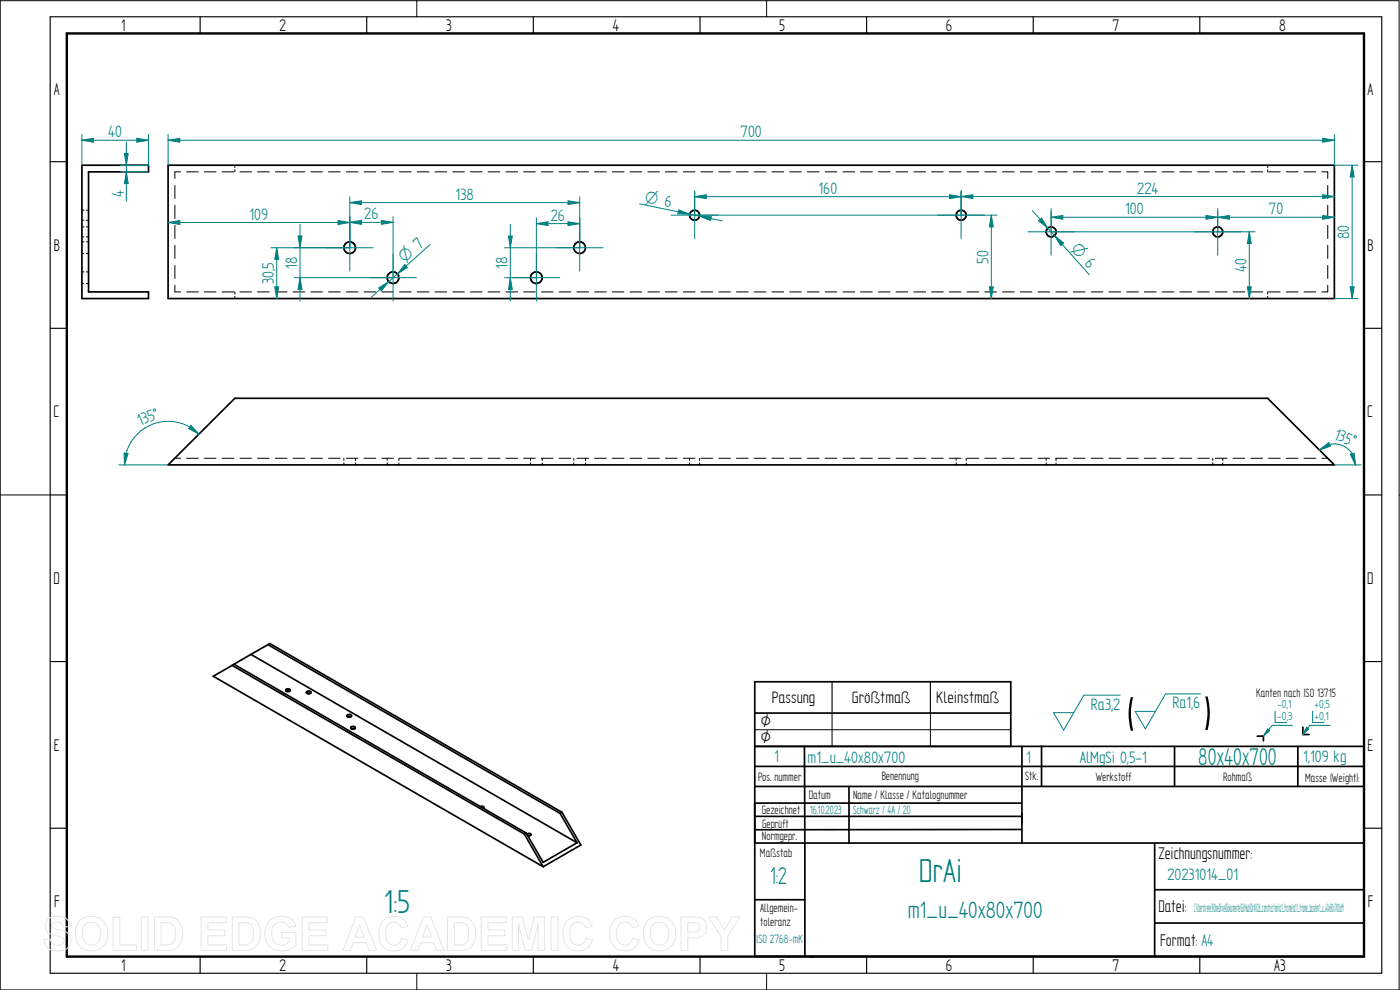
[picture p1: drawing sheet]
<svg xmlns="http://www.w3.org/2000/svg" width="420mm" height="297mm" viewBox="0 0 420 297" stroke-linecap="round" stroke-linejoin="round" font-family="sans-serif">
<g fill="none" stroke="#000" stroke-width=".51">
<path d="M226.5 214h76.8M391 218.2v2.2h1.9M226.5 223.9h182.9v63h-182.9v-82.3h76.8v19.3M226.5 236h182.9M226.5 230h182.9M241.4 223.9l.1 63M254.8 236v16.9M306.7 223.9v29M312.6 223.8v12M352.5 223.9v12.1M379.2 220.9h-1.9M379.2 220.8v1.5"/>
<path d="M389.5 223.9v12.1M226.5 252.9h182.9M226.5 244.9h80M226.5 241h80M306.5 248.9l-80 .1M346.5 252.9v34M226.5 270h15M346.5 276.9h62.9M346.5 267h62.9"/>
</g>
<circle cx="243.5" cy="286.9" r=".25" fill="#000"/>
<path d="M249.7 204.6v9.4M279.2 204.6v9.4" fill="none" stroke="#000" stroke-width=".34"/>
<path d="M226.5 218.9h76.8M249.7 214v9.9M279.2 214v9.9" fill="none" stroke="#000" stroke-width=".3"/>
<path d="M381.8 217.6l-2.6 3.2" fill="none" stroke="#008080" stroke-width=".3"/>
<path d="M380.4 218.7l.7 .5-1.9 1.6z" fill="#008080"/>
<path d="M380.4 218.7l.7 .5-1.9 1.6zM381.8 217.6h6.1M382.7 213.4v3.4h3.5M393.1 217.6l-2.1 2.8" fill="none" stroke="#008080" stroke-width=".3"/>
<path d="M392.1 218.2l.7 .5-1.8 1.7z" fill="#008080"/>
<path d="M50.5 40.3v9.3M50.5 42.1l3.5-.6v1.2zM400.5 40.3v9.3M336.2 208.6h-10.9l-6.1 10.5-3-5.3h6.1M360.3 208.2h-10.5l-6.1 10.5-3-5.3h6M392.1 218.2l.7 .5-1.8 1.7zM393.1 217.6h6.1M393.9 213.4v3.4h3.5" fill="none" stroke="#008080" stroke-width=".3"/>
<g fill="none" stroke="#000" stroke-width=".3">
<path d="M.1 .2h419.8v296.8h-419.8M125.1 0v5M230.1 0v5M52.5 55.6v4M54.2 51.6h-1.7v2M56 51.6h3.5M61.3 51.6h3.5M66.7 51.6h3.5M70.5 49.6v.6M70.5 50.9v.7M72 51.6h3.5M77.3 51.6h3.5"/>
<path d="M82.6 51.6h3.5M88 51.6h3.5M93.3 51.6h3.5M98.6 51.6h3.5M103.9 51.6h3.5M109.3 51.6h3.5M114.6 51.6h3.5M119.9 51.6h3.5M125.2 51.6h3.5M130.5 51.6h3.6M135.9 51.6h3.4M141.2 51.6h3.5"/>
<path d="M146.5 51.6h3.5M151.8 51.6h3.6M157.1 51.6h3.5M162.5 51.6h3.5M167.8 51.6h3.5M173.1 51.6h3.5M178.4 51.6h3.5M183.8 51.6h3.5M189.1 51.6h3.5M194.4 51.6h3.5M199.7 51.6h3.5M205.1 51.6h3.5"/>
<path d="M210.4 51.6h3.5M215.7 51.6h3.5M221 51.6h3.5M226.3 51.6h3.6M231.7 51.6h3.5M237 51.6h3.5M242.3 51.6h3.5M247.6 51.6h3.6M253 51.6h3.5M258.3 51.6h3.5M263.6 51.6h3.5M268.9 51.6h3.5"/>
<path d="M274.3 51.6h3.5M279.6 51.6h3.5M284.9 51.6h3.5M290.2 51.6h3.5M295.6 51.6h3.4M300.9 51.6h3.5M306.2 51.6h3.5M311.5 51.6h3.5M316.9 51.6h3.4M322.1 51.6h3.6M327.5 51.6h3.5M332.8 51.6h3.5"/>
<path d="M338.1 51.6h3.5M343.4 51.6h3.6M348.8 51.6h3.5M354.1 51.6h3.5M359.4 51.6h3.5M364.7 51.6h3.5M370.1 51.6h3.5M375.4 51.6h3.5M380.4 49.6v.6M380.4 50.9v.7M380.7 51.6h3.5M386 51.6h3.5"/>
<path d="M391.4 51.6h3.5M396.7 51.6h1.8v2M398.5 55.6v4M24.6 66.1h.6M24.6 76.1h.6M24.6 71.1h.6M24.6 63.1h.6M24.6 72.6h.6M24.6 68.1h.6M25.9 66.1h.7M25.9 76.1h.7M25.9 71.1h.7"/>
<path d="M25.9 63.1h.7M25.9 72.6h.7M25.9 68.1h.7M52.5 61.6v4M52.5 67.6v4M52.5 73.6v4M52.5 79.6v4M398.5 61.6v4M398.5 67.6v4M398.5 73.6v4M398.5 79.6v4M24.6 85.1h.6"/>
<path d="M24.6 81.6h.6M25.9 85.1h.7M25.9 81.6h.7M52.5 85.6v2h1.7M56 87.6h3.5M61.3 87.6h3.5M66.7 87.6h3.5M70.5 87.6v.6M70.5 88.9v.7M72 87.6h3.5M77.3 87.6h3.5M82.6 87.6h3.5"/>
<path d="M88 87.6h3.5M93.3 87.6h3.5M98.6 87.6h3.5M103.9 87.6h3.5M109.3 87.6h3.5M114.6 87.6h3.5M119.9 87.6h3.5M125.2 87.6h3.5M130.5 87.6h3.6M135.9 87.6h3.5M141.2 87.6h3.5M146.5 87.6h3.5"/>
<path d="M151.8 87.6h3.6M157.1 87.6h3.5M162.5 87.6h3.5M167.8 87.6h3.5M173.1 87.6h3.5M178.4 87.6h3.5M183.8 87.6h3.5M189.1 87.6h3.5M194.4 87.6h3.5M199.7 87.6h3.5M205.1 87.6h3.5M210.4 87.6h3.5"/>
<path d="M215.7 87.6h3.5M221 87.6h3.5M226.3 87.6h3.6M231.7 87.6h3.5M237 87.6h3.5M242.3 87.6h3.5M247.6 87.6h3.6M253 87.6h3.5M258.3 87.6h3.5M263.6 87.6h3.5M268.9 87.6h3.5M274.3 87.6h3.5"/>
<path d="M279.6 87.6h3.5M284.9 87.6h3.5M290.2 87.6h3.5M295.6 87.6h3.4M300.9 87.6h3.5M306.2 87.6h3.5M311.5 87.6h3.5M316.9 87.6h3.4M322.1 87.6h3.6M327.5 87.6h3.5M332.8 87.6h3.5M338.1 87.6h3.5"/>
<path d="M343.4 87.6h3.6M348.8 87.6h3.5M354.1 87.6h3.5M359.4 87.6h3.5M364.7 87.6h3.5M370.1 87.6h3.5M375.4 87.6h3.5M380.4 87.6v.6M380.4 88.9v.7M380.7 87.6h3.5M386 87.6h3.5M391.4 87.6h3.5"/>
<path d="M398.5 85.6v2h-1.8M52.5 137.5h1.7M56 137.5h3.5M61.3 137.5h3.5M66.7 137.5h3.5M72 137.5h3.5M77.3 137.5h3.5M82.6 137.5h3.5M88 137.5h3.5M93.3 137.5h3.5M98.6 137.5h3.5M103.2 137.5v.6"/>
<path d="M103.2 138.9v.6M103.9 137.5h3.5M106.7 137.5v.7M106.7 138.9v.6M109.3 137.5h3.5M114.6 137.5h3.5M116.2 137.5v.6M116.2 138.9v.6M119.7 137.5v.7M119.7 138.9v.6M119.9 137.5h3.5M125.2 137.5h3.5"/>
<path d="M130.5 137.5h3.6M135.9 137.5h3.5M141.2 137.5h3.5M146.5 137.5h3.5M151.8 137.5h3.6M157.1 137.5h3.5M159.2 137.5v.6M159.2 138.9v.6M162.5 137.5h3.5M162.7 137.5v.7M162.7 138.9v.6M167.8 137.5h3.5"/>
<path d="M172.2 137.5v.6M172.2 138.9v.6M173.1 137.5h3.5M175.7 137.5v.7M175.7 138.9v.6M178.4 137.5h3.5M183.8 137.5h3.5M189.1 137.5h3.5M194.4 137.5h3.5M199.7 137.5h3.5M205.1 137.5h3.5M207 137.5v.6"/>
<path d="M207 138.9v.6M210 137.5v.7M210 138.9v.6M210.4 137.5h3.5M215.7 137.5h3.5M221 137.5h3.5M226.3 137.5h3.6M231.7 137.5h3.5M237 137.5h3.5M242.3 137.5h3.5M247.6 137.5h3.6M253 137.5h3.5"/>
<path d="M258.3 137.5h3.5M263.6 137.5h3.5M268.9 137.5h3.5M274.3 137.5h3.5M279.6 137.5h3.5M284.9 137.5h3.5M287 137.5v.6M287 138.9v.6M290 137.5v.7M290 138.9v.6M290.2 137.5h3.5M295.6 137.5h3.4"/>
<path d="M300.9 137.5h3.5M306.2 137.5h3.5M311.5 137.5h3.5M314 137.5v.6M314 138.9v.6M316.9 137.5h3.4M316.9 137.5v.7M316.9 138.9v.6M322.1 137.5h3.6M327.5 137.5h3.5M332.8 137.5h3.5M338.1 137.5h3.5"/>
<path d="M343.4 137.5h3.6M348.8 137.5h3.5M354.1 137.5h3.5M359.4 137.5h3.5M364 137.5v.6M364 138.9v.6M364.7 137.5h3.5M367 137.5v.7M367 138.9v.6M370.1 137.5h3.5M375.4 137.5h3.5M380.7 137.5h3.5"/>
<path d="M386 137.5h3.5M391.4 137.5h3.5M396.7 137.5h1.8M.1 148.5h15M419.9 148.5h.2M125.1 292v5M230.1 292v5"/>
</g>
<g fill="none" stroke="#000" stroke-width=".34">
<path d="M15.1 5h399.6v287h-399.6zM60.1 5v5M110.1 5v5M160.1 5v5M210.1 5v5M260.1 5v5M310.1 5v5M360.1 5v5M15.1 48.5h5M409.4 48.5h5.3M15.1 98.5h5M409.4 98.5h5.3"/>
<path d="M15.1 148.5h5M409.4 148.5h5.3M15.1 198.5h5M409.4 198.5h5.3M15.1 248.5h5M409.4 248.5h5.3M60.1 287v5M110.1 287v5M160.1 287v5M210.1 287v5M260.1 287v5M310.1 287v5"/>
<path d="M360.1 287v5"/>
</g>
<path d="M20.1 10h389.3v277h-389.3z" fill="none" stroke="#000" stroke-width=".72"/>
<g fill="none" stroke="#000" stroke-width=".51">
<path d="M24.6 49.6h20v2h-18v36h18v2h-20zM50.5 49.6h350v40h-350zM50.5 139.5l20-20h309.9l20.1 20zM69.7 199.6l87.6 50.6M69.7 199.6l-5.7 3.3 99 57.2M70.2 199.3l87.7 50.6M70.2 199.3l-.5 .3M75.3 196.3l97.9 56.6M75.3 196.3l-5.1 3M80.4 193.4l.6-.3 87.6 50.6M80.4 193.4l87.7 50.7M80.4 193.4l-5.1 2.9"/>
<path d="M85.8 206.9l.9-.2 .4 .3a.67 .67 0 0 1-.7 .5 .67 .67 0 0 1-.6-.6zM86 207.4h.8M92 207.6l.6-.3a.57 .57 0 0 1 .7 .6l-.7 .3-.6-.3zM92.2 208.1h.8M104.2 214.6l.9-.2 .4 .3a.67 .67 0 0 1-.7 .5 .67 .67 0 0 1-.6-.6zM105.2 215.1h-.8M105.3 218.2l.9-.2 .4 .3a.67 .67 0 0 1-.7 .5 .67 .67 0 0 1-.6-.6zM105.5 218.7h.8M144.2 242h.8l.2 .1-.2 .4M157.3 250.2l5.7 9.9M157.9 249.9l-.6 .3M157.9 249.9l5.1 8.8 10.2-5.8"/>
<path d="M158.1 250.4l.4-.3h.7l.1 .4-.4 .2M158.3 250.7h.3M158.6 250.7h.4M168.1 244.1l5.1 8.8M168.6 243.7l5.7 9.8-11.3 6.6M168.6 243.7l-.5 .4"/>
<circle cx="105" cy="74.3" r="1.76"/>
<circle cx="174" cy="74.3" r="1.76"/>
<circle cx="208.5" cy="64.6" r="1.5"/>
<circle cx="288.5" cy="64.6" r="1.51"/>
<circle cx="315.4" cy="69.6" r="1.5"/>
<circle cx="365.5" cy="69.6" r="1.51"/>
<circle cx="118" cy="83.3" r="1.73"/>
<circle cx="161" cy="83.3" r="1.74"/>
</g>
<path d="M50.5 42.1l3.5-.6v1.2z" fill="#008080"/>
<path d="M396.9 41.5l3.6 .6-3.6 .6z" fill="none" stroke="#008080" stroke-width=".3"/>
<path d="M396.9 41.5l3.6 .6-3.6 .6z" fill="#008080"/>
<path d="M50.5 42.1h350M400.5 49.6h7M400.5 89.6h7M405.2 86.1h1.2l-.6 3.5z" fill="none" stroke="#008080" stroke-width=".3"/>
<path d="M405.2 86.1h1.2l-.6 3.5z" fill="#008080"/>
<path d="M405.8 49.6l.6 3.5h-1.2z" fill="none" stroke="#008080" stroke-width=".3"/>
<path d="M405.8 49.6l.6 3.5h-1.2z" fill="#008080"/>
<path d="M24.6 40.3v9.3M24.6 42.1l3.5-.6v1.2zM44.6 40.3v9.3M405.8 49.6v40" fill="none" stroke="#008080" stroke-width=".3"/>
<path d="M24.6 42.1l3.5-.6v1.2z" fill="#008080"/>
<path d="M41.1 41.5l3.5 .6-3.5 .6z" fill="none" stroke="#008080" stroke-width=".3"/>
<path d="M41.1 41.5l3.5 .6-3.5 .6z" fill="#008080"/>
<path d="M24.6 42.1h20M36.1 51.6h8.5M36.1 49.6h8.5M37.9 51.6l.6 3.5h-1.2z" fill="none" stroke="#008080" stroke-width=".3"/>
<path d="M37.9 51.6l.6 3.5h-1.2z" fill="#008080"/>
<path d="M37.3 46.1h1.2l-.6 3.5z" fill="none" stroke="#008080" stroke-width=".3"/>
<path d="M37.3 46.1h1.2l-.6 3.5z" fill="#008080"/>
<path d="M37.9 42.6v17.8M105 59.1v15.2M174 59.1v15.2M105 60.8l3.4-.6v1.2z" fill="none" stroke="#008080" stroke-width=".3"/>
<path d="M105 60.8l3.4-.6v1.2z" fill="#008080"/>
<path d="M170.5 60.2l3.5 .6-3.5 .6z" fill="none" stroke="#008080" stroke-width=".3"/>
<path d="M170.5 60.2l3.5 .6-3.5 .6z" fill="#008080"/>
<path d="M101.5 66.2l3.5 .6-3.5 .6zM105 60.8h69M105 65v9.3" fill="none" stroke="#008080" stroke-width=".3"/>
<path d="M101.5 66.2l3.5 .6-3.5 .6z" fill="#008080"/>
<path d="M50.5 66.8l3.5-.6v1.2z" fill="none" stroke="#008080" stroke-width=".3"/>
<path d="M50.5 66.8l3.5-.6v1.2z" fill="#008080"/>
<path d="M50.5 66.8h54.5M105 66.7l3.4-.6v1.2zM105 65v9.3M118 65v18.3" fill="none" stroke="#008080" stroke-width=".3"/>
<path d="M105 66.7l3.4-.6v1.2z" fill="#008080"/>
<path d="M114.5 66.1l3.5 .6-3.5 .6z" fill="none" stroke="#008080" stroke-width=".3"/>
<path d="M114.5 66.1l3.5 .6-3.5 .6z" fill="#008080"/>
<path d="M88.3 74.3h16.7M105 66.7h13M88.3 83.3h29.7M90 83.3l.6 3.5h-1.2z" fill="none" stroke="#008080" stroke-width=".3"/>
<path d="M90 83.3l.6 3.5h-1.2z" fill="#008080"/>
<path d="M89.4 70.8h1.2l-.6 3.5z" fill="none" stroke="#008080" stroke-width=".3"/>
<path d="M89.4 70.8h1.2l-.6 3.5z" fill="#008080"/>
<path d="M81.3 74.3h23.7M83 74.3l.6 3.5h-1.1zM90 67.3v23" fill="none" stroke="#008080" stroke-width=".3"/>
<path d="M83 74.3l.6 3.5h-1.1z" fill="#008080"/>
<path d="M82.5 86.1h1.1l-.6 3.5z" fill="none" stroke="#008080" stroke-width=".3"/>
<path d="M82.5 86.1h1.1l-.6 3.5z" fill="#008080"/>
<path d="M83 74.3v15.3M97.9 74.3h14.1M105 67.3v14M118 76.3v14M129.1 73.3l-17.6 15.9M161 76.3v14M167 74.3h14M174 67.3v14M110.9 83.3h14.1M113.7 86.4l3-1.9-2.2 2.7zM154 83.3h14" fill="none" stroke="#008080" stroke-width=".3"/>
<path d="M113.7 86.4l3-1.9-2.2 2.7z" fill="#008080"/>
<path d="M121.5 79.4l.7 .9-2.9 1.9z" fill="none" stroke="#008080" stroke-width=".3"/>
<path d="M121.5 79.4l.7 .9-2.9 1.9z" fill="#008080"/>
<path d="M161 65.4v17.9M170.5 66.5l3.5 .6-3.5 .6zM174 65.4v8.9" fill="none" stroke="#008080" stroke-width=".3"/>
<path d="M170.5 66.5l3.5 .6-3.5 .6z" fill="#008080"/>
<path d="M161 67.1l3.5-.6v1.2z" fill="none" stroke="#008080" stroke-width=".3"/>
<path d="M161 67.1l3.5-.6v1.2z" fill="#008080"/>
<path d="M151.4 74.3h22.6M152.6 70.8h1.1l-.5 3.5zM161 67.1h13M151.4 83.3h9.6" fill="none" stroke="#008080" stroke-width=".3"/>
<path d="M152.6 70.8h1.1l-.5 3.5z" fill="#008080"/>
<path d="M153.2 83.3l.5 3.5h-1.1z" fill="none" stroke="#008080" stroke-width=".3"/>
<path d="M153.2 83.3l.5 3.5h-1.1z" fill="#008080"/>
<path d="M208.5 59l3.5-.6v1.2zM208.5 57.3v7.3M288.4 57.3v7.3M153.2 67.3v23" fill="none" stroke="#008080" stroke-width=".3"/>
<path d="M208.5 59l3.5-.6v1.2z" fill="#008080"/>
<path d="M285 58.4l3.4 .6-3.4 .6z" fill="none" stroke="#008080" stroke-width=".3"/>
<path d="M285 58.4l3.4 .6-3.4 .6z" fill="#008080"/>
<path d="M208.5 59h79.9M191.9 61.2l24.9 5.1M209.9 64.9l3.6 .1-.3 1.2z" fill="none" stroke="#008080" stroke-width=".3"/>
<path d="M209.9 64.9l3.6 .1-.3 1.2z" fill="#008080"/>
<path d="M203.7 63l3.3 1.3-3.6-.2z" fill="none" stroke="#008080" stroke-width=".3"/>
<path d="M203.7 63l3.3 1.3-3.6-.2z" fill="#008080"/>
<path d="M208.5 57.6v14M288.4 57.6v14M201.5 64.6h97.7M296.9 86.1h1.2l-.6 3.5z" fill="none" stroke="#008080" stroke-width=".3"/>
<path d="M296.9 86.1h1.2l-.6 3.5z" fill="#008080"/>
<path d="M297.5 64.6l.6 3.5h-1.2z" fill="none" stroke="#008080" stroke-width=".3"/>
<path d="M297.5 64.6l.6 3.5h-1.2z" fill="#008080"/>
<path d="M288.4 59l3.6-.6v1.2zM288.4 57.2v7.4M297.5 64.6v25" fill="none" stroke="#008080" stroke-width=".3"/>
<path d="M288.4 59l3.6-.6v1.2z" fill="#008080"/>
<path d="M396.9 58.4l3.6 .6-3.6 .6z" fill="none" stroke="#008080" stroke-width=".3"/>
<path d="M396.9 58.4l3.6 .6-3.6 .6z" fill="#008080"/>
<path d="M288.4 59h112.1M315.5 63.5v6.1M361.9 64.6l3.6 .6-3.6 .6zM365.5 63.5v6.1" fill="none" stroke="#008080" stroke-width=".3"/>
<path d="M361.9 64.6l3.6 .6-3.6 .6z" fill="#008080"/>
<path d="M315.5 65.2l3.5-.6v1.2z" fill="none" stroke="#008080" stroke-width=".3"/>
<path d="M315.5 65.2l3.5-.6v1.2z" fill="#008080"/>
<path d="M308.5 69.6h13.9M315.5 65.2h50M315.5 62.6v14M358.5 69.6h13.9M365.5 65.2l3.5-.6v1.2zM365.5 62.6v14" fill="none" stroke="#008080" stroke-width=".3"/>
<path d="M365.5 65.2l3.5-.6v1.2z" fill="#008080"/>
<path d="M396.9 64.6l3.6 .6-3.6 .6z" fill="none" stroke="#008080" stroke-width=".3"/>
<path d="M396.9 64.6l3.6 .6-3.6 .6z" fill="#008080"/>
<path d="M315.5 69.6h61.2M365.5 65.2h35M374.9 69.6l.6 3.5h-1.2z" fill="none" stroke="#008080" stroke-width=".3"/>
<path d="M374.9 69.6l.6 3.5h-1.2z" fill="#008080"/>
<path d="M374.3 86.1h1.2l-.6 3.5z" fill="none" stroke="#008080" stroke-width=".3"/>
<path d="M374.3 86.1h1.2l-.6 3.5z" fill="#008080"/>
<path d="M309.8 63.2l17.1 19.3M311.7 66.2l.9-.8 1.8 3.1zM374.9 69.6v20" fill="none" stroke="#008080" stroke-width=".3"/>
<path d="M311.7 66.2l.9-.8 1.8 3.1z" fill="#008080"/>
<path d="M316.5 70.7l2.7 2.2-.9 .8z" fill="none" stroke="#008080" stroke-width=".3"/>
<path d="M316.5 70.7l2.7 2.2-.9 .8z" fill="#008080"/>
<path d="M35.6 139.5h14.9M57.3 127.6l2.4 2.7-3.1-1.7z" fill="none" stroke="#008080" stroke-width=".3"/>
<path d="M57.3 127.6l2.4 2.7-3.1-1.7z" fill="#008080"/>
<path d="M37.2 135.9l1.2 .2-1 3.4z" fill="none" stroke="#008080" stroke-width=".3"/>
<path d="M37.2 135.9l1.2 .2-1 3.4z" fill="#008080"/>
<path d="M59.7 130.3a13.1 13.1 0 0 0-14.2-2.9 13.1 13.1 0 0 0-8.1 12.1M400.5 139.5h8M405.2 136.3l1.2-.3 .4 3.5z" fill="none" stroke="#008080" stroke-width=".3"/>
<path d="M405.2 136.3l1.2-.3 .4 3.5z" fill="#008080"/>
<path d="M396 135l2.8-2.2 .5 1.1z" fill="none" stroke="#008080" stroke-width=".3"/>
<path d="M396 135l2.8-2.2 .5 1.1z" fill="#008080"/>
<path d="M396 135a6.3 6.3 0 0 1 6.9-1.4 6.3 6.3 0 0 1 3.9 5.9" fill="none" stroke="#008080" stroke-width=".3"/>
<g fill="none" stroke="#e6e6e6" stroke-width=".3">
<path d="M14.2 276a4.8 4.8 0 0 1 6.2 .1l.4 .9 .2 1-2 .1a1.98 1.98 0 0 0-1.5-1.4 1.98 1.98 0 0 0-2 .7 1.32 1.32 0 0 0 1.6 1.4l.5 .1a4 4 0 0 1 3.6 2.5 3.3 3.3 0 0 1-3.9 3.9 3.6 3.6 0 0 1-4.1-3.4l1.9-.2a2.26 2.26 0 0 0 1.8 1.9 2.26 2.26 0 0 0 2.4-1.1 1.29 1.29 0 0 0-1.5-1.5 4.7 4.7 0 0 1-4.1-2.3l-.1-1.3zM23.9 276.2a5 5 0 0 1 6.2-.5 5 5 0 0 1 2.1 5.7 4.9 4.9 0 0 1-6 3.8 4.9 4.9 0 0 1-3.5-6.2l.3-1.4zM25.4 277.5a2.82 2.82 0 0 1 3.4-.5 2.82 2.82 0 0 1 1.4 3.1 2.81 2.81 0 0 1-1.5 3.2 2.81 2.81 0 0 1-3.5-.9 4.9 4.9 0 0 1 .2-4.9zM33.9 275.2h2.1v8.3h5v1.7h-7.1zM42.4 275.1h2v10.1h-2zM46.3 275.1h3.7a4.3 4.3 0 0 1 4.8 5.1 4.3 4.3 0 0 1-4.6 5h-3.9zM48.4 276.8a4.7 4.7 0 0 1 3.5 .6 5 5 0 0 1-.2 5.7l-1.1 .3-2.2 .1zM60.4 275.1h7.4v1.7h-5.4v2.3h5v1.7h-5v2.7h5.6v1.7h-7.6zM69.7 275.1h3.7a4.3 4.3 0 0 1 4.7 5.1 4.3 4.3 0 0 1-4.6 5h-3.8zM71.7 276.8a4.7 4.7 0 0 1 3.6 .6 5 5 0 0 1-.2 5.7l-1.1 .3-2.3 .1zM80.9 276.2a5.3 5.3 0 0 1 7.2 .3l.7 1.4-2.1 .4a2.73 2.73 0 0 0-3.3-1.5 2.73 2.73 0 0 0-1.8 3.2 3.1 3.1 0 0 0 1.6 3.3 3.1 3.1 0 0 0 3.6-.6v-1.2h-2.3v-1.7h4.3v4a5.9 5.9 0 0 1-8.5-.6 6 6 0 0 1 .6-7zM90.7 275.1h7.5v1.7h-5.5v2.3h5.1v1.7h-5.1v2.7h5.7v1.7h-7.7z"/>
<path d="M106.8 275.1h2.2l4 10.1h-2.2l-.9-2.3h-4l-.8 2.3h-2.2zM107.9 277.5l1.4 3.7h-2.8zM114.9 276.3a4.4 4.4 0 0 1 7.5 1.6l-2 .5a2.41 2.41 0 0 0-2.8-1.6 2.41 2.41 0 0 0-1.9 2.7 3.3 3.3 0 0 0 1.7 4 2.35 2.35 0 0 0 3.2-2l1.9 .6a4.5 4.5 0 0 1-5.3 3.1 4.5 4.5 0 0 1-3.5-5l.4-2.5zM127 275.1h2.3l3.9 10.1h-2.2l-.8-2.3h-4l-.9 2.3h-2.1zM128.1 277.5l1.4 3.7h-2.7zM134.3 275.1h3.7a4.3 4.3 0 0 1 4.7 5.1 4.3 4.3 0 0 1-4.6 5h-3.8zM136.3 276.8a4.7 4.7 0 0 1 3.6 .6 5 5 0 0 1-.2 5.7l-1.1 .3-2.3 .1zM144.4 275.1h7.5v1.7h-5.4v2.3h5v1.7h-5v2.7h5.6v1.7h-7.7zM153.7 275.1h3l1.9 6.8 1.7-6.8h3.1v10.1h-1.9v-8l-2 8h-1.9l-2-8v8h-1.9zM165.4 275.1h2.1v10.1h-2.1zM170.2 276.3a4.4 4.4 0 0 1 7.5 1.6l-2 .5a2.41 2.41 0 0 0-2.8-1.6 2.41 2.41 0 0 0-1.9 2.7 3.3 3.3 0 0 0 1.7 4 2.35 2.35 0 0 0 3.2-2l1.9 .6a4.5 4.5 0 0 1-5.3 3.1 4.5 4.5 0 0 1-3.6-5l.5-2.5zM184.2 276.3a4.4 4.4 0 0 1 7.5 1.6l-2 .5a2.41 2.41 0 0 0-2.8-1.6 2.41 2.41 0 0 0-1.9 2.7 3.3 3.3 0 0 0 1.7 4 2.35 2.35 0 0 0 3.2-2l1.9 .6a4.5 4.5 0 0 1-5.3 3.1 4.5 4.5 0 0 1-3.5-5l.4-2.5z"/>
<path d="M194.4 276.2a5 5 0 0 1 6.2-.5 5 5 0 0 1 2.1 5.7 4.9 4.9 0 0 1-6.1 3.8 4.9 4.9 0 0 1-3.5-6.2l.4-1.4zM195.9 277.5a2.82 2.82 0 0 1 3.4-.5 2.82 2.82 0 0 1 1.4 3.1 2.81 2.81 0 0 1-1.6 3.2 2.81 2.81 0 0 1-3.4-.9 4.9 4.9 0 0 1 .2-4.9zM204.4 275.1h3.2a3.8 3.8 0 0 1 4.1 1.4 3.3 3.3 0 0 1-.2 3.6 3.3 3.3 0 0 1-3.2 1.3h-1.9v3.8h-2zM206.4 276.8a4.8 4.8 0 0 1 3.1 .4 1.49 1.49 0 0 1 .3 1.8 1.49 1.49 0 0 1-1.7 .7h-1.7zM212.7 275.1h2.4l2.3 4 2.3-4h2.3l-3.6 5.8v4.3h-2v-4.3z"/>
</g>
<g font-size="16.1">
<text x="338" y="219.2">(</text>
<text x="361.1" y="218.9">)</text>
</g>
<g font-size="11.3" fill="#008080">
<text x="275.7" y="264.6">DrAi</text>
<text x="115.2" y="274.1">1:5</text>
</g>
<g font-size="8.2" fill="#008080">
<text x="359.6" y="229.6">80x40x700</text>
<text x="231.1" y="265.3">1:2</text>
</g>
<text font-size="8" fill="#008080" x="272.4" y="275.5">m1_u_40x80x700</text>
<g font-size="5.7">
<text x="36.4" y="9.2">1</text>
<text x="83.9" y="9.2">2</text>
<text x="133.9" y="9.2">3</text>
<text x="183.9" y="9.2">4</text>
<text x="233.9" y="9.2">5</text>
<text x="283.9" y="9.2">6</text>
<text x="333.9" y="9.2">7</text>
<text x="383.9" y="9.2">8</text>
<text x="16.1" y="28.5">A</text>
<text x="410.4" y="28.5">A</text>
<text x="16.1" y="75.2">B</text>
<text x="410.4" y="75.2">B</text>
<text x="16" y="125.2">C</text>
<text x="410.3" y="125.2">C</text>
<text x="16" y="175.2">D</text>
<text x="410.3" y="175.2">D</text>
<text x="16.1" y="225.2">E</text>
<text x="410.4" y="225.2">E</text>
<text x="347.7" y="257.6">Zeichnungsnummer:</text>
<text x="16.3" y="272">F</text>
<text x="347.7" y="273.6">Datei:</text>
<text x="410.5" y="272">F</text>
<text x="348.2" y="283.9">Format: A4</text>
<text x="36.4" y="291.2">1</text>
<text x="83.9" y="291.2">2</text>
<text x="133.9" y="291.2">3</text>
<text x="183.9" y="291.2">4</text>
<text x="233.9" y="291.2">5</text>
<text x="283.9" y="291.2">6</text>
<text x="333.9" y="291.2">7</text>
<text x="382.4" y="291.2">A3</text>
</g>
<g font-size="5.7" fill="#008080">
<text x="232.5" y="228.7">1</text>
<text x="308.1" y="228.9">1</text>
</g>
<g font-size="5.6" fill="#008080">
<text x="32.5" y="41.2">40</text>
<text x="222.3" y="41.2">700</text>
<text x="37" y="59.2" transform="rotate(-90 37 59.2)">4</text>
<text x="136.7" y="59.9">138</text>
<text x="245.6" y="58.1">160</text>
<text x="341.3" y="58.1">224</text>
<text x="74.9" y="65.9">109</text>
<text x="109.3" y="65.8">26</text>
<text x="337.7" y="64.3">100</text>
<text x="380.8" y="64.3">70</text>
<text x="165.3" y="66.3">26</text>
<text x="404.9" y="71.7" transform="rotate(-90 404.9 71.7)">80</text>
<text x="89.2" y="80.6" transform="rotate(-90 89.2 80.6)">18</text>
<text x="152.3" y="80.6" transform="rotate(-90 152.3 80.6)">18</text>
<text x="296.6" y="79.1" transform="rotate(-90 296.6 79.1)">50</text>
<text x="374" y="81.6" transform="rotate(-90 374 81.6)">40</text>
<text x="82.2" y="85.2" transform="rotate(-90 82.2 85.2)">30,5</text>
<text x="42" y="127.9" transform="rotate(-22 42 127.9)">135°</text>
<text x="400.1" y="131.6" transform="rotate(22 400.1 131.6)">135°</text>
<text x="327.4" y="212.9">Ra3,2</text>
<text x="351.9" y="212.6">Ra1,6</text>
<text x="242.4" y="228.9">m1_u_40x80x700</text>
<text x="324.1" y="228.9">AlMgSi 0,5-1</text>
<text x="391.1" y="228.8">1,109 kg</text>
<text x="350.3" y="264.1">20231014_01</text>
</g>
<g font-size="5.6">
<text x="231.6" y="210.9">Passung</text>
<text x="255.6" y="210.9">Größtmaß</text>
<text x="281" y="210.9">Kleinstmaß</text>
<text x="228.4" y="218.2">Ø</text>
<text x="228.4" y="223.1">Ø</text>
</g>
<g font-size="5.4" fill="#008080">
<text x="193.3" y="60.6" transform="rotate(12 193.3 60.6)">O 6</text>
<text x="321.3" y="74.8" transform="rotate(48 321.3 74.8)">O 6</text>
<text x="121.4" y="79" transform="rotate(-42 121.4 79)">O 7</text>
</g>
<g font-size="4.1">
<text x="377" y="209">Kanten nach ISO 13715</text>
<text x="307.7" y="234">Stk.</text>
<text x="227.5" y="234.3">Pos. nummer</text>
<text x="242.7" y="239.7">Datum</text>
<text x="256" y="239.6">Name / Klasse / Katalognummer</text>
<text x="264.6" y="234.1">Benennung</text>
<text x="328.8" y="234.4">Werkstoff</text>
<text x="367.1" y="234.2">Rohmaß</text>
<text x="391.7" y="234.6">Masse (Weight):</text>
<text x="228.6" y="244.1">Gezeichnet</text>
<text x="228.7" y="248.3">Geprüft</text>
<text x="228.1" y="257.1">Maßstab</text>
<text x="228.7" y="252.2">Normgepr.</text>
<text x="228.1" y="273.5">Allgemein-</text>
<text x="228.1" y="277.7">toleranz</text>
</g>
<g font-size="4.1" fill="#008080">
<text x="243.1" y="244.3">16.10.2023</text>
<text x="256.1" y="244.3">Schwarz / 4A / 20</text>
<text x="358.4" y="273.6">C:\Users\rene3\OneDrive\Dokumente\GitHub\DrAI\2d_construction\a1_frame\a1.1_frame_base\m1_u_40x80x700.dft</text>
<text x="227" y="283">ISO 2768-mK</text>
</g>
<g font-size="3.9" fill="#008080">
<text x="383.3" y="212.5">-0,1</text>
<text x="394.5" y="212.5">+0,5</text>
<text x="383.3" y="216.2">-0,3</text>
<text x="394.5" y="216.2">+0,1</text>
</g>
</svg>
